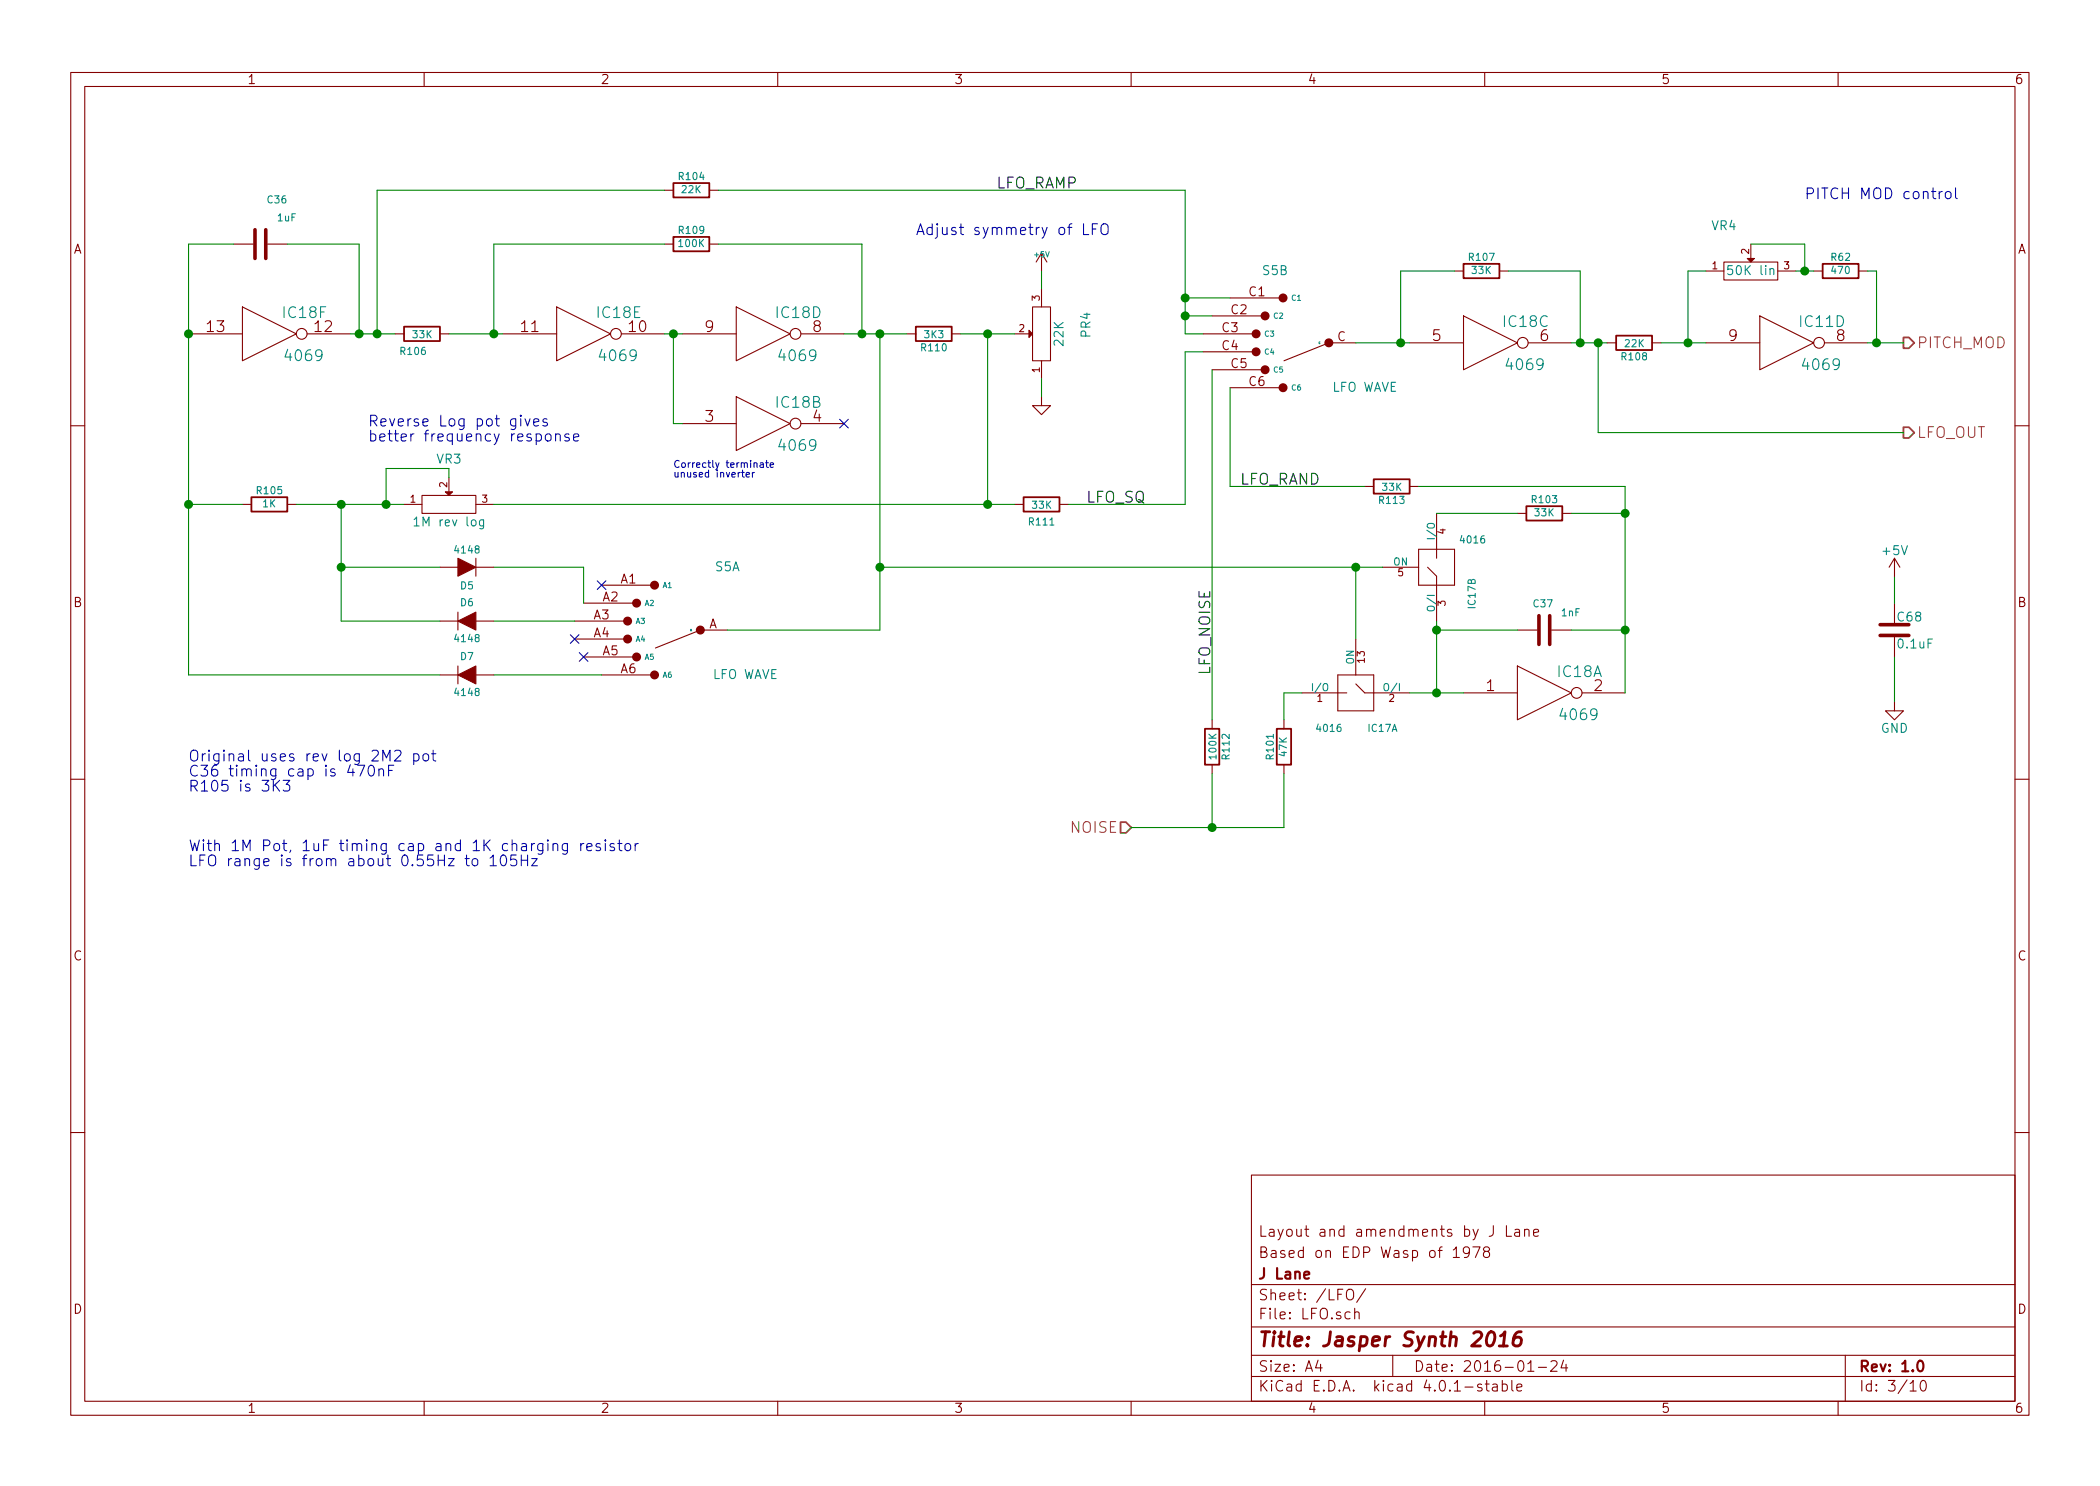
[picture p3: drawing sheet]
<svg xmlns="http://www.w3.org/2000/svg" width="297mm" height="210mm" viewBox="0 0 297 210" stroke-linecap="round" stroke-linejoin="round" font-family="sans-serif">
<g fill="none" stroke="#840000" stroke-width=".15">
<path d="M10 10.3h277v189.9h-277zM12 12.2h273v186.1h-273zM60 10.3v1.9M110 10.3v1.9M160 10.3v1.9M210 10.3v1.9M260 10.3v1.9M33 34.5h2.8M37.8 34.5h2.8M94 34.5h1.2M94 26.9h1.2M100.3 34.5h1.3"/>
<path d="M100.3 26.9h1.3M147.3 35.8v2.5M147.3 35.8l-.7 1.3M147.3 35.8l.8 1.3M205.7 38.3h1.3M212.1 38.3h1.3M241.3 38.3h2.5M243.8 37.1h7.7v2.5h-7.7zM247.6 34.5v2.1M251.5 38.3h2.5M256.5 38.3h1.3M262.9 38.3h1.3"/>
<path d="M26.7 47.2h7.6M34.3 43.4l7.6 3.8-7.6 3.8zM43.4 47.2h6.1M55.9 47.2h1.2M62.2 47.2h1.3M71.1 47.2h7.6M78.7 43.4l7.7 3.8-7.7 3.8zM87.9 47.2h6.1M96.5 47.2h7.6M96.5 59.9h7.6M104.1 43.4l7.7 3.8-7.7 3.8zM104.1 56.1l7.7 3.8-7.7 3.8z"/>
<path d="M113.3 47.2h6.1M113.3 59.9h6.1M128.3 47.2h1.2M134.6 47.2h1.3M143.5 47.2h2M146 43.4h2.6v7.6h-2.6zM147.3 56.1v1.3h1.3l-1.3 1.3-1.3-1.3h1.3M147.3 40.9v2.5M147.3 51v2.6M170.2 47.2h7.6M170.2 49.8h7.6M171.4 44.7h7.7"/>
<path d="M171.4 52.3h7.7M174 42.2h7.6M174 54.9h7.6M187.8 48.5h4M188 48.5l-6.4 2.5M199.4 48.5h7.6M207 44.7l7.6 3.8-7.6 3.8zM216.2 48.5h6M227.3 48.5h1.3M233.7 48.5h1.2M241.3 48.5h7.6M248.9 44.7l7.6 3.8-7.6 3.8z"/>
<path d="M258.1 48.5h6.1M10 60.2h2M34.3 71.4h1.3M40.6 71.4h1.3M57.1 71.4h2.6M59.7 70.1h7.6v2.5h-7.6zM63.5 67.6v2M67.3 71.4h2.5M67.3 79v2.5M143.5 71.4h1.3M149.9 71.4h1.2M193 68.8h1.3"/>
<path d="M199.4 68.8h1.3M200.7 77.7v2.6zM200.7 77.7h5zM203.2 72.6v6.4M205.7 77.7v5.1zM214.6 72.6h1.3M221 72.6h1.2M268 79v2.5M268 79l-.8 1.3M268 79l.7 1.3M285 60.2h2M62.2 87.9h2.6"/>
<path d="M62.2 95.5h2.6M62.2 80.3h2.6M64.8 86.6v2.5M64.8 94.2v2.6M67.3 87.9h2.5M67.3 95.5h2.5M67.3 80.3h2.5M81.3 87.9h7.6M81.3 90.4h7.6M82.5 85.3h7.7M82.5 93h7.7M85.1 82.8h7.6"/>
<path d="M85.1 95.5h7.6M98.9 89.1h4M99.1 89.1l-6.4 2.6M184.1 98h6.4M189.2 95.5h2.6zM189.2 95.5v5.1zM191.8 95.5h2.5zM191.8 96.8l1.2 1.2M191.8 90.4v5.1M193 98h1.3zM194.3 95.5v2.5zM194.3 98v2.6z"/>
<path d="M194.3 98h5.1M195.6 80.3h5.1M200.7 82.8h2.5zM200.7 80.3v2.5zM201.9 80.3l1.3 1.2M203.2 81.5v1.3zM203.2 82.8h2.5zM203.2 82.8v5.1M207 98h7.6M214.6 94.2l7.6 3.8-7.6 3.8zM214.6 89.1h2.8M219.5 89.1h2.7"/>
<path d="M223.8 98h6.1M268 99.3v1.3h1.2l-1.2 1.2-1.3-1.2h1.3M268 85.3v2.8M268 90.2v2.8M10 110.3h2M171.4 101.8v1.3M171.4 108.2v1.3M181.6 101.8v1.3M181.6 108.2v1.3M189.2 100.6h5.1zM285 110.3h2M10 160.2h2"/>
<path d="M177 166.3h108v32h-108zM205.6 176.9l.4-.5v1.5M205.6 177.9h.8M207.8 177.1l-.2 .3h-.3l-.3-.3v-.4l.1-.2 .5-.1 .2 .2a1.19 1.19 0 0 1-.2 1.2l-.5 .1M208.3 176.4h1l-.6 1.5M210.1 177.1l-.3-.3 .1-.2 .2-.2 .4 .1 .2 .2-.1 .2-.2 .2h-.3a.48 .48 0 0 0-.2 .7l.2 .1h.3l.2-.1a.48 .48 0 0 0-.2-.7M213.1 173.4v1.5h.7M214.3 174l.2-.1 .4 .1v.9M214.9 174.3l-.4 .1-.3 .2 .1 .2 .2 .1 .4-.1M215.6 174.1a.38 .38 0 0 1 .7 0v.8M215.6 173.9v1M216.9 174.4l.7-.1v-.3l-.5-.1-.2 .2 .1 .7 .1 .1 .5-.1"/>
<path d="M285 160.2h2M60 198.3v1.9M110 198.3v1.9M160 198.3v1.9M177 194.8h108M177 191.8h108M177 187.8h108M177 181.8h108M186.4 192.5l-.3 1h.9M186.8 193v1M190.5 182.6l.3-.2a.53 .53 0 0 1 .7 .5v.5a.51 .51 0 0 1-.8 .4 1.05 1.05 0 0 1-.2-1.2zM191.6 185.7a.38 .38 0 0 1 .7 .1v.8"/>
<path d="M191.6 185.1v1.5M193.2 182.3l-1.3 2M197 191.8v3M209.6 195.9a.37 .37 0 0 0-.6 .1v.1a.54 .54 0 0 0 .6 .3l.1 .1-.1 .2-.2 .1-.4-.1M210 198.3v1.9M210.1 195.8h.5M210.3 195.3v1.3l.2 .2h.1M211.2 195.9l.1-.1 .4 .1 .1 .9M211.8 196.2l-.5 .1-.2 .2 .1 .2 .1 .1 .5-.1M212.5 195.9a.48 .48 0 0 1 .6 .1l.1 .1-.1 .6a.48 .48 0 0 1-.6 0M212.5 195.3v1.5M213.8 195.3v1.3l.2 .2"/>
<path d="M214.6 196.3l.7-.1-.1-.3-.4-.1-.2 .2v.7l.2 .1 .4-.1M216.1 194h.9M217.6 193.5h1.1M219.4 192.7l.2-.2 .5 .1a.37 .37 0 0 1 .1 .6l-.9 .8h.9M221.2 192.5l-.4 1h.9M221.5 193v1M260 198.3v1.9M261 191.8v6.5M270.2 195.8l.4-.5v1.5M270.2 196.8h.8M271.8 195.5a.35 .35 0 0 1 .3-.2 .35 .35 0 0 1 .3 .3 .77 .77 0 0 1-.4 1.2 .9 .9 0 0 1-.2-1.3z"/>
<circle cx="42.7" cy="47.2" r=".76"/>
<circle cx="87.1" cy="47.2" r=".76"/>
<circle cx="112.5" cy="47.2" r=".76"/>
<circle cx="112.5" cy="59.9" r=".76"/>
<circle cx="215.4" cy="48.5" r=".76"/>
<circle cx="257.3" cy="48.5" r=".76"/>
<circle cx="223" cy="98" r=".76"/>
</g>
<path d="M271.3 192.7a.35 .35 0 0 1 .4-.2 .35 .35 0 0 1 .3 .3 .77 .77 0 0 1-.4 1.2 .9 .9 0 0 1-.3-1.3z" fill="none" stroke="#840000" stroke-width=".3"/>
<path d="M210.7 188.5a.45 .45 0 0 1 .7 .3 1.38 1.38 0 0 1-.6 1.6 .45 .45 0 0 1-.5-.3 1.75 1.75 0 0 1 .4-1.6zM212.1 190.4h1.1M212.2 189l.7-.6-.3 2M215.2 188.4a.93 .93 0 0 0-1.1 .9l-.1 .8 .1 .2 .3 .1 .5-.1a.82 .82 0 0 0 .2-.9l-.2-.2a.69 .69 0 0 0-.8 .4" fill="none" stroke="#840000" stroke-width=".41"/>
<g fill="#840000" stroke="#840000" stroke-width=".2">
<circle cx="88.8" cy="90.4" r=".53"/>
<circle cx="88.8" cy="87.9" r=".53"/>
<circle cx="90" cy="93" r=".53"/>
<circle cx="90" cy="85.3" r=".53"/>
<circle cx="92.6" cy="95.5" r=".53"/>
<circle cx="92.6" cy="82.8" r=".53"/>
<circle cx="99.1" cy="89.1" r=".53"/>
<circle cx="177.7" cy="49.8" r=".53"/>
<circle cx="177.7" cy="47.2" r=".53"/>
<circle cx="178.9" cy="52.3" r=".53"/>
<circle cx="178.9" cy="44.7" r=".53"/>
<circle cx="181.5" cy="54.9" r=".53"/>
<circle cx="181.5" cy="42.2" r=".53"/>
<circle cx="188" cy="48.5" r=".53"/>
</g>
<g fill="none" stroke="#840000" stroke-width=".25">
<path d="M95.2 33.5h5.1v2.1h-5.1zM95.2 25.9h5.1v2h-5.1zM207 37.3h5.1v2.1h-5.1zM257.8 37.3h5.1v2.1h-5.1zM57.1 46.2h5.1v2.1h-5.1zM129.5 46.2h5.1v2.1h-5.1zM228.6 47.5h5.1v2h-5.1zM35.6 70.4h5v2h-5zM144.8 70.4h5.1v2h-5.1zM194.3 67.8h5.1v2h-5.1zM215.9 71.6h5.1v2.1h-5.1zM170.4 103.1h2.1v5.1h-2.1z"/>
<path d="M180.6 103.1h2v5.1h-2z"/>
</g>
<g fill="#840000" stroke="#840000" stroke-width=".15">
<path d="M247.1 36.6h1.1l-.6 .5z"/>
<path d="M63 69.6h1l-.5 .5z"/>
<path d="M64.8 79l2.5 1.3-2.5 1.2z"/>
<path d="M64.8 87.9l2.5-1.3v2.5z"/>
<path d="M145.5 46.7l.5 .5-.5 .5z"/>
<path d="M64.8 95.5l2.5-1.3v2.6z"/>
</g>
<path d="M250.4 38.1a.3 .3 0 0 1 .5 .1v.7M58.6 73.5l.3-.4v1.3M58.6 74.4h.7M68.4 73.6v1.1l-.2 .1h-.3M68.4 73.6h-.4l-.2 .2 .1 .5 .1 .1 .4-.1" fill="none" stroke="#008484" stroke-width=".15"/>
<path d="M118.8 59.3l1.2 1.2M120 59.3l-1.2 1.2M80.7 89.8l1.2 1.2M81.9 89.8l-1.2 1.2M81.9 92.3l1.3 1.3M83.2 92.3l-1.3 1.3M84.5 82.2l1.2 1.2M85.7 82.2l-1.2 1.2" fill="none" stroke="#000084" stroke-width=".15"/>
<g fill="none" stroke="#0000c2" stroke-width=".15">
<path d="M153.3 31.7v1.5h.7M154.5 32.4h.5M155.2 31.7h-.7v1.5M155.8 31.9a.5 .5 0 0 1 .6-.2 .5 .5 0 0 1 .3 .5v.8a.53 .53 0 0 1-.6 .2 .53 .53 0 0 1-.4-.5zM275.2 27.2a.42 .42 0 0 1 .5-.1 .42 .42 0 0 1 .3 .3v.4a.43 .43 0 0 1-.4 .3 .43 .43 0 0 1-.4-.3zM276.6 26.6v1.3l.2 .2M74.3 59.3l.3 1 .4-1M75.5 59.8l.7-.2-.1-.3h-.4l-.2 .2 .1 .7 .1 .1 .4-.1M77.4 59.3h-.4l-.2 .2 .1 .2 .5 .1v.2v.2l-.2 .1-.4-.1M77.2 61.5a.42 .42 0 0 1 .4-.1 .42 .42 0 0 1 .4 .3v.4a.43 .43 0 0 1-.5 .3 .43 .43 0 0 1-.4-.3zM78.6 61.5a.38 .38 0 0 1 .6 .1v.8M78.6 61.4v1"/>
<path d="M80.5 61.5l-.4-.1-.2 .2 .1 .2 .5 .2v.1v.2l-.2 .1-.4-.1M81.1 61.9l.8-.2-.1-.2-.4-.1-.3 .2 .1 .7 .2 .1 .4-.1M105 66.5v.9l.3 .1M105.5 67.2l.5-.1v-.2l-.3-.1-.2 .2 .1 .5h.4M106.4 66.8v.7M106.7 66.8l-.3 .3M107.5 65.5h.4l.1 .6M108 65.7l-.4 .1-.1 .1 .1 .2h.4M108.3 65.5h.4M108.4 65.1v.9l.3 .1M108.9 65.8l.5-.1v-.2h-.3l-.2 .1 .1 .5h.4M38.9 111.1l.6 .8"/>
<path d="M39.5 110.4l-.8 .9M40.1 110.4h.9l-.5 .6a.44 .44 0 0 1 .5 .3v.4l-.2 .2h-.5l-.2-.1M50.6 108.3h1l-.7 1.5M52.2 108.4a.36 .36 0 0 1 .4-.1 .36 .36 0 0 1 .3 .3 .77 .77 0 0 1-.4 1.2 .89 .89 0 0 1-.3-1.4zM53.6 108.9a.38 .38 0 0 1 .7 .1v.8M53.6 108.8v1M54.2 107.7v-1.6l.5 1.1 .5-1.1v1.6M55 109h.5M55.7 108.3h-.7v1.5M55.8 106.3l.3-.2h.3l.2 .2 .1 .3-.1 .2-.8 .9h.9M58.5 106.7a.48 .48 0 0 1 .7 .1l.1 .6a.48 .48 0 0 1-.8 .2M58.5 106.6v1.6"/>
<path d="M59.9 106.8a.42 .42 0 0 1 .4-.2 .42 .42 0 0 1 .3 .4v.4a.43 .43 0 0 1-.4 .3 .43 .43 0 0 1-.4-.3zM61.1 106.6h.5M61.3 106.1v1.4v.1l.3 .1M78.2 119.5a.38 .38 0 0 1 .7 .1v.8M78.2 119.3v1.1M80.3 119.3v1.3a.43 .43 0 0 1-.7 .2M80.3 119.4a.48 .48 0 0 0-.7 .1l-.1 .6a.48 .48 0 0 0 .8 .2M82.1 119.3v1.1M82.6 119.3l-.3 .1-.2 .3M83 119.9l.7-.2v-.3l-.5-.1-.2 .3 .1 .7 .1 .1 .5-.1M84.9 119.4l-.4-.1-.2 .3 .1 .2 .5 .1 .1 .2-.1 .2-.1 .1-.5-.1M85.6 118.8l-.1 .1 .1 .1 .1-.1-.1-.1v.2"/>
<path d="M85.6 119.3v1.1M86.9 119.4l-.4-.1-.2 .3 .1 .2 .5 .1v.2v.2l-.2 .1-.4-.1M87.4 119.3h.6M87.6 118.8v1.4l.1 .1 .3 .1M88.5 119.5a.42 .42 0 0 1 .4-.2 .42 .42 0 0 1 .3 .4v.4a.43 .43 0 0 1-.4 .3 .43 .43 0 0 1-.4-.3zM89.8 119.3v1.1M90.3 119.3l-.3 .1-.2 .3M66.9 121.6a.42 .42 0 0 1 .4-.1 .42 .42 0 0 1 .3 .3v.4a.43 .43 0 0 1-.4 .3 .43 .43 0 0 1-.4-.3zM69.3 121.4l.5-.4v1.5M69.3 122.5h.9M71 121.1a.36 .36 0 0 1 .6 .2 .77 .77 0 0 1-.5 1.2 .98 .98 0 0 1-.1-1.4zM73 121h-.7l-.1 .7 .2-.1h.5l.2 .2v.4l-.3 .3h-.4l-.2-.2"/>
<path d="M73.7 121v1.5M73.7 121.7h.9M74.6 121v1.5M75.2 121.5h.8l-.8 1h.8"/>
</g>
<path d="M36.1 32.5v4.1M37.6 32.5v4.1M217.7 87.1v4.1M219.2 87.1v4.1M265.9 89.9h4.1M265.9 88.4h4.1" fill="none" stroke="#840000" stroke-width=".51"/>
<path d="M269.2 47.7h.8l.8 .8-.8 .8h-.8zM269.2 60.4h.8l.8 .8-.8 .8h-.8zM158.5 116.3h.8l.7 .8-.7 .8h-.8z" fill="none" stroke="#848400" stroke-width=".25"/>
<g fill="none" stroke="#008400" stroke-width=".15">
<path d="M33 34.5h-6.3v61h35.5M40.6 34.5h10.2v12.7M94 34.5h-24.2v12.7M94 26.9h-40.7v20.3M101.6 34.5h20.3v12.7M101.6 26.9h66v20.3h2.6M147.3 38.3v2.6M205.7 38.3h-7.6v10.2M213.4 38.3h10.1v10.2M241.3 38.3h-2.5v10.2M247.6 34.5h7.7v3.8M254 38.3h2.5"/>
<path d="M264.2 38.3h1.2v10.2M26.7 47.2h.1M49.5 47.2h6.4M63.5 47.2h7.6M94 47.2h2.5M95.2 47.2v12.7h1.3M119.4 47.2h8.9M124.5 47.2v41.9h-21.6M135.9 47.2h7.6M139.7 47.2v24.2M147.3 53.6v2.5M167.6 42.2h6.4"/>
<path d="M167.6 44.7h3.8M170.2 49.8h-2.6v21.6h-16.5M171.4 52.3v49.5M174 54.9v13.9h19M191.8 48.5h7.6M222.2 48.5h5.1M226.1 48.5v12.7h43.1M234.9 48.5h6.4M264.2 48.5h5M26.7 71.4h7.6M41.9 71.4h15.2M48.3 71.4v16.5h13.9"/>
<path d="M63.5 67.6v-1.3h-8.9v5.1M69.8 71.4h73.7M200.7 68.8h29.2v29.2M203.2 72.6h11.4M222.2 72.6h7.7M48.3 80.3h13.9M69.8 80.3h12.7v5M69.8 87.9h11.5M69.8 95.5h15.3M124.5 80.3h71.1M184.1 98h-2.5v3.8M191.8 80.3v10.1"/>
<path d="M199.4 98h7.6M203.2 89.1h11.4M203.2 87.9v10.1M222.2 89.1h7.7M268 81.5v3.8M268 93v6.3M171.4 109.5v7.6M181.6 109.5v7.6h-21.6"/>
</g>
<g fill="#008400" stroke="#008400" stroke-width=".25">
<circle cx="198.1" cy="48.5" r=".51"/>
<circle cx="223.5" cy="48.5" r=".51"/>
<circle cx="238.8" cy="48.5" r=".51"/>
<circle cx="50.8" cy="47.2" r=".51"/>
<circle cx="124.5" cy="47.2" r=".51"/>
<circle cx="26.7" cy="47.2" r=".51"/>
<circle cx="53.3" cy="47.2" r=".51"/>
<circle cx="69.9" cy="47.2" r=".51"/>
<circle cx="139.7" cy="71.4" r=".51"/>
<circle cx="139.7" cy="47.2" r=".51"/>
<circle cx="26.7" cy="71.4" r=".51"/>
<circle cx="121.9" cy="47.2" r=".51"/>
<circle cx="48.3" cy="71.4" r=".51"/>
<circle cx="48.3" cy="80.3" r=".51"/>
<circle cx="226.1" cy="48.5" r=".51"/>
<circle cx="167.6" cy="44.7" r=".51"/>
<circle cx="167.6" cy="42.2" r=".51"/>
<circle cx="171.5" cy="117.1" r=".51"/>
<circle cx="124.5" cy="80.3" r=".51"/>
<circle cx="191.8" cy="80.3" r=".51"/>
<circle cx="203.2" cy="98" r=".51"/>
<circle cx="229.9" cy="89.1" r=".51"/>
<circle cx="229.9" cy="72.6" r=".51"/>
<circle cx="203.2" cy="89.1" r=".51"/>
<circle cx="265.4" cy="48.5" r=".51"/>
<circle cx="255.3" cy="38.3" r=".51"/>
<circle cx="95.3" cy="47.2" r=".51"/>
<circle cx="54.6" cy="71.4" r=".51"/>
</g>
<text font-size="2.8" fill="#840000" x="178" y="190.5">Title: Jasper Synth 2016</text>
<g font-size="2.1">
<text x="141" y="26.7">LFO_RAMP</text>
<text x="153.7" y="71.1">LFO_SQ</text>
<text x="175.1" y="68.6">LFO_RAND</text>
<text x="171.2" y="95.5" transform="rotate(-90 171.2 95.5)">LFO_NOISE</text>
</g>
<g font-size="2.1" fill="#0000c2">
<text x="255.3" y="28.2">PITCH MOD control</text>
<text x="129.5" y="33.3">Adjust symmetry of LFO</text>
<text x="52.1" y="60.3">Reverse Log pot gives</text>
<text x="52.1" y="62.5">better frequency response</text>
<text x="26.7" y="107.7">Original uses rev log 2M2 pot</text>
<text x="26.7" y="109.9">C36 timing cap is 470nF</text>
<text x="26.7" y="112">R105 is 3K3</text>
<text x="26.7" y="120.4">With 1M Pot, 1uF timing cap and 1K charging resistor</text>
<text x="26.7" y="122.6">LFO range is from about 0.55Hz to 105Hz</text>
</g>
<g font-size="2.1" fill="#840000">
<text x="29.3" y="47">13</text>
<text x="44.6" y="47">12</text>
<text x="73.8" y="47">11</text>
<text x="89" y="47">10</text>
<text x="99.7" y="47">9</text>
<text x="115" y="47">8</text>
<text x="202.6" y="48.3">5</text>
<text x="217.9" y="48.3">6</text>
<text x="244.5" y="48.3">9</text>
<text x="259.8" y="48.3">8</text>
<text x="99.7" y="59.7">3</text>
<text x="115" y="59.7">4</text>
<text x="210.2" y="97.8">1</text>
<text x="225.5" y="97.8">2</text>
<text x="178" y="178">Based on EDP Wasp of 1978</text>
<text x="178" y="175">Layout and amendments by J Lane</text>
<text x="178" y="184">Sheet: /LFO/</text>
<text x="178" y="181">J Lane</text>
<text x="178" y="186.7">File: LFO.sch</text>
<text x="178" y="196.9">KiCad E.D.A. kicad 4.0.1-stable</text>
<text x="178" y="194.1">Size: A4</text>
<text x="200" y="194.1">Date: 2016-01-24</text>
<text x="263" y="194.1">Rev: 1.0</text>
<text x="263" y="196.9">Id: 3/10</text>
</g>
<g font-size="2.1" fill="#008484">
<text x="40.2" y="45">IC18F</text>
<text x="84.6" y="45">IC18E</text>
<text x="109.9" y="45">IC18D</text>
<text x="212.8" y="46.3">IC18C</text>
<text x="254.7" y="46.3">IC11D</text>
<text x="40.6" y="51.1">4069</text>
<text x="85" y="51.1">4069</text>
<text x="110.4" y="51.1">4069</text>
<text x="213.3" y="52.4">4069</text>
<text x="255.2" y="52.4">4069</text>
<text x="109.9" y="57.7">IC18B</text>
<text x="110.4" y="63.8">4069</text>
<text x="220.4" y="95.8">IC18A</text>
<text x="220.9" y="101.9">4069</text>
</g>
<g font-size="2.1" fill="#848400">
<text x="271.2" y="49.3">PITCH_MOD</text>
<text x="271.2" y="62">LFO_OUT</text>
<text x="151.5" y="117.9">NOISE</text>
</g>
<g font-size="1.8" fill="#840000">
<text x="35" y="11.9">1</text>
<text x="85" y="11.9">2</text>
<text x="135" y="11.9">3</text>
<text x="185" y="11.9">4</text>
<text x="235" y="11.9">5</text>
<text x="285" y="11.9">6</text>
<text x="10.4" y="35.9">A</text>
<text x="285.4" y="35.9">A</text>
<text x="176.7" y="41.9">C1</text>
<text x="172.9" y="47">C3</text>
<text x="174.1" y="44.4">C2</text>
<text x="172.9" y="49.5">C4</text>
<text x="174.1" y="52.1">C5</text>
<text x="189.1" y="48.3">C</text>
<text x="176.7" y="54.6">C6</text>
<text x="87.8" y="82.5">A1</text>
<text x="10.4" y="85.9">B</text>
<text x="84" y="87.6">A3</text>
<text x="85.2" y="85.1">A2</text>
<text x="100.2" y="88.9">A</text>
<text x="285.4" y="85.9">B</text>
<text x="84" y="90.2">A4</text>
<text x="85.2" y="92.7">A5</text>
<text x="87.8" y="95.2">A6</text>
<text x="10.4" y="135.9">C</text>
<text x="285.4" y="135.9">C</text>
<text x="10.4" y="185.9">D</text>
<text x="285.4" y="185.9">D</text>
<text x="35" y="199.9">1</text>
<text x="85" y="199.9">2</text>
<text x="135" y="199.9">3</text>
<text x="185" y="199.9">4</text>
<text x="235" y="199.9">5</text>
<text x="285" y="199.9">6</text>
</g>
<g font-size="1.8" fill="#008484">
<text x="242.1" y="32.6">VR4</text>
<text x="178.6" y="38.9">S5B</text>
<text x="244.8" y="38.9">50K lin</text>
<text x="154.2" y="47.7" transform="rotate(-90 154.2 47.7)">PR4</text>
<text x="150.4" y="48.9" transform="rotate(-90 150.4 48.9)">22K</text>
<text x="188.4" y="55.4">LFO WAVE</text>
<text x="61.8" y="65.6">VR3</text>
<text x="59.1" y="74.5">1M rev log</text>
<text x="101.2" y="80.8">S5A</text>
<text x="266.4" y="78.5">+5V</text>
<text x="268.5" y="87.9">C68</text>
<text x="268.6" y="91.7">0.1uF</text>
<text x="100.7" y="96.1">LFO WAVE</text>
<text x="266" y="103.7">GND</text>
</g>
<g font-size="1.4" fill="#008484">
<text x="37.9" y="28.8">C36</text>
<text x="96.1" y="25.5">R104</text>
<text x="96.5" y="27.3">22K</text>
<text x="39.3" y="31.3">1uF</text>
<text x="96.1" y="34.9">100K</text>
<text x="96.1" y="33.1">R109</text>
<text x="207.9" y="36.9">R107</text>
<text x="208.2" y="38.8">33K</text>
<text x="259.1" y="36.9">R62</text>
<text x="259.2" y="38.8">470</text>
<text x="58.4" y="47.8">33K</text>
<text x="130.8" y="47.8">3K3</text>
<text x="56.7" y="50.2">R106</text>
<text x="130.4" y="49.7">R110</text>
<text x="229.5" y="51">R108</text>
<text x="229.9" y="49.1">22K</text>
<text x="36.4" y="69.9">R105</text>
<text x="37.2" y="71.8">1K</text>
<text x="146" y="72">33K</text>
<text x="195.2" y="71.3">R113</text>
<text x="195.6" y="69.4">33K</text>
<text x="216.8" y="71.2">R103</text>
<text x="145.6" y="74.3">R111</text>
<text x="202.9" y="76.1" transform="rotate(-90 202.9 76.1)">I/O</text>
<text x="206.7" y="76.9">4016</text>
<text x="217.1" y="73">33K</text>
<text x="64.5" y="78.3">4148</text>
<text x="65.2" y="83.4">D5</text>
<text x="197.1" y="80">ON</text>
<text x="65.2" y="85.8">D6</text>
<text x="202.9" y="86.3" transform="rotate(-90 202.9 86.3)">O/I</text>
<text x="208.7" y="86" transform="rotate(-90 208.7 86)">IC17B</text>
<text x="216.9" y="85.9">C37</text>
<text x="220.9" y="87.2">1nF</text>
<text x="64.5" y="90.9">4148</text>
<text x="65.2" y="93.4">D7</text>
<text x="191.5" y="94" transform="rotate(-90 191.5 94)">ON</text>
<text x="64.5" y="98.5">4148</text>
<text x="185.8" y="97.8">I/O</text>
<text x="195.9" y="97.8">O/I</text>
<text x="172.1" y="107.3" transform="rotate(-90 172.1 107.3)">100K</text>
<text x="173.9" y="107.3" transform="rotate(-90 173.9 107.3)">R112</text>
<text x="180.2" y="107.3" transform="rotate(-90 180.2 107.3)">R101</text>
<text x="182" y="107" transform="rotate(-90 182 107)">47K</text>
<text x="186.4" y="103.6">4016</text>
<text x="193.5" y="103.6">IC17A</text>
</g>
<g font-size="1.4" fill="#840000">
<text x="247.4" y="35.9" transform="rotate(-90 247.4 35.9)">2</text>
<text x="242.2" y="38.1">1</text>
<text x="252.3" y="38.1">3</text>
<text x="144.1" y="47">2</text>
<text x="147.1" y="42.5" transform="rotate(-90 147.1 42.5)">3</text>
<text x="147.1" y="52.7" transform="rotate(-90 147.1 52.7)">1</text>
<text x="58" y="71.1">1</text>
<text x="63.2" y="69" transform="rotate(-90 63.2 69)">2</text>
<text x="68.2" y="71.1">3</text>
<text x="204.5" y="75.6" transform="rotate(-90 204.5 75.6)">4</text>
<text x="197.7" y="81.5">5</text>
<text x="204.5" y="85.7" transform="rotate(-90 204.5 85.7)">3</text>
<text x="193" y="93.7" transform="rotate(-90 193 93.7)">13</text>
<text x="186.3" y="99.3">1</text>
<text x="196.5" y="99.3">2</text>
</g>
<g font-size="1.4" fill="#0000c2">
<text x="95.2" y="66.2">Correctly terminate</text>
<text x="95.2" y="67.6">unused inverter</text>
</g>
<g font-size="1.1" fill="#008484">
<text x="146.4" y="36.4">+5V</text>
<text x="178.8" y="47.6">C3</text>
<text x="180.1" y="45.1">C2</text>
<text x="182.6" y="42.5">C1</text>
<text x="178.8" y="50.2">C4</text>
<text x="180.1" y="52.7">C5</text>
<text x="182.6" y="55.2">C6</text>
<text x="93.7" y="83.2">A1</text>
<text x="89.9" y="88.3">A3</text>
<text x="91.2" y="85.7">A2</text>
<text x="89.9" y="90.8">A4</text>
<text x="91.2" y="93.3">A5</text>
<text x="93.7" y="95.9">A6</text>
</g>
<g font-size=".4" fill="#008484">
<text x="186.5" y="48.6">C</text>
<text x="97.6" y="89.3">A</text>
</g>
</svg>
